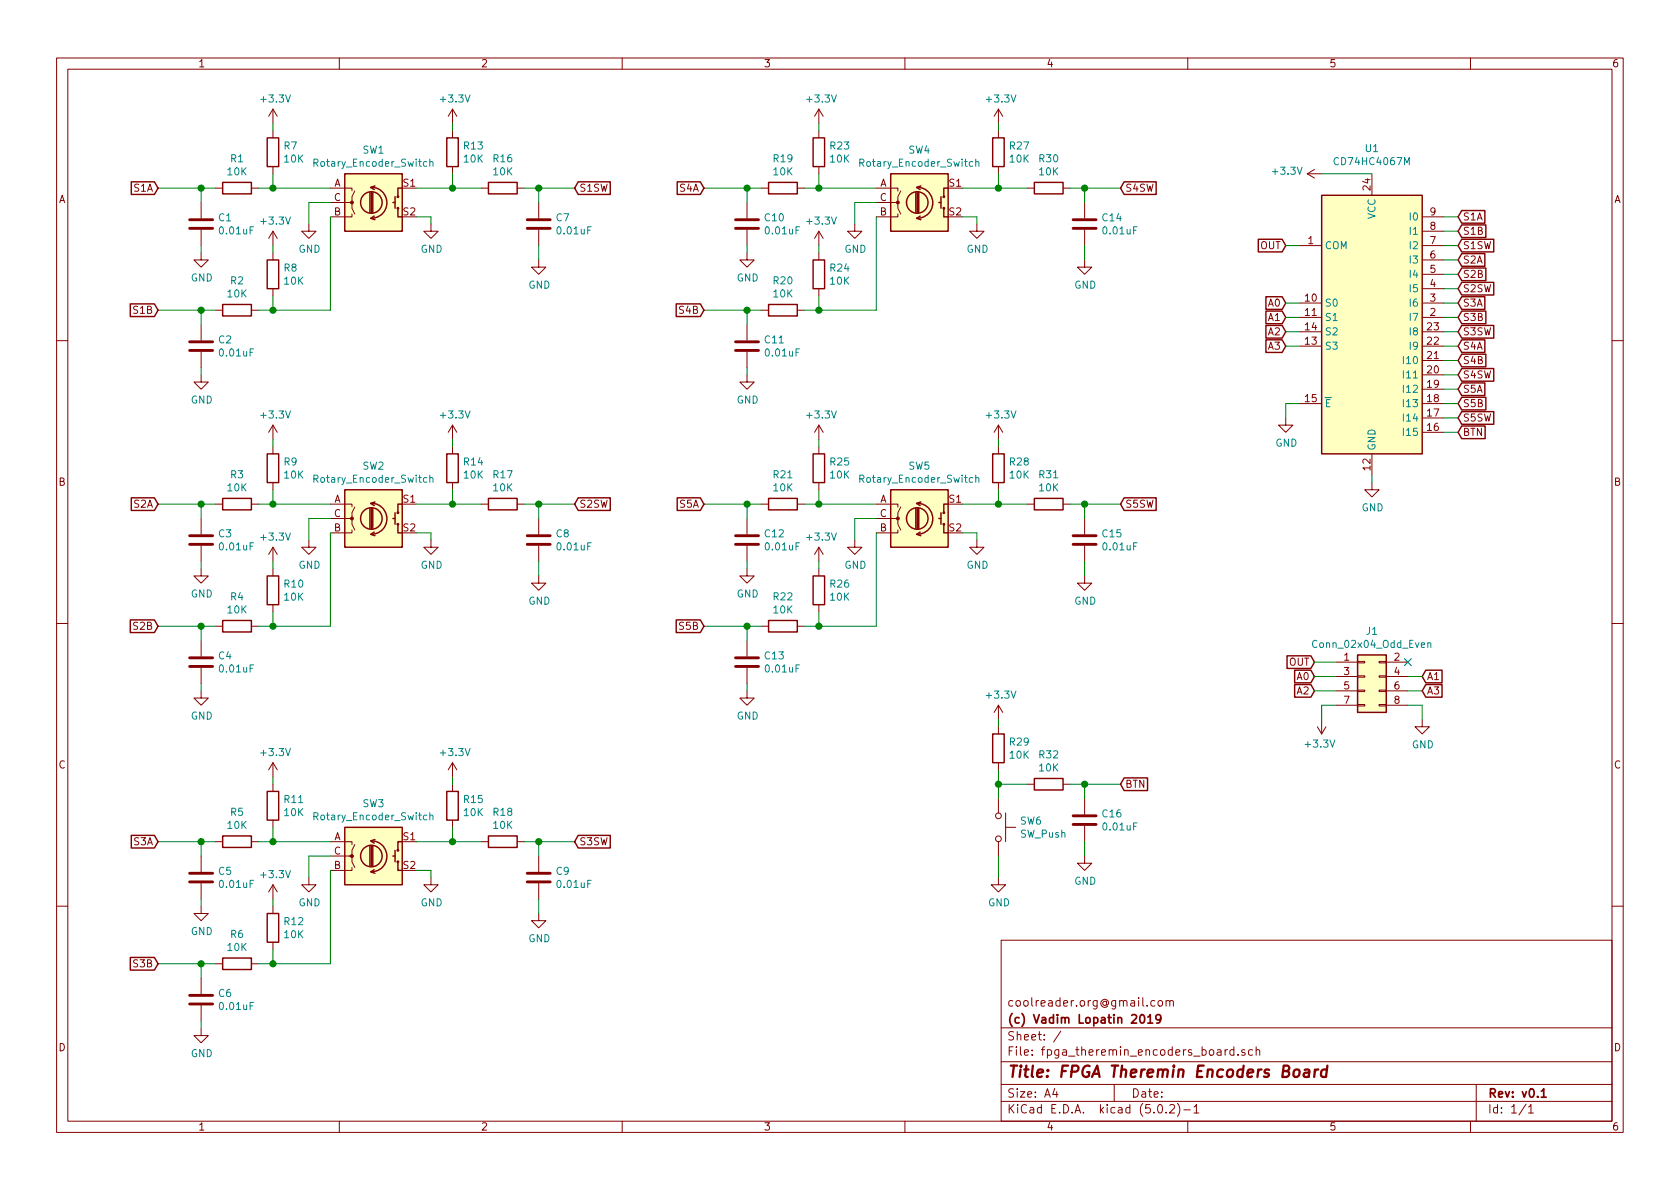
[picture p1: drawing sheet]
<svg xmlns="http://www.w3.org/2000/svg" width="297mm" height="210mm" viewBox="0 0 297 210" stroke-linecap="round" stroke-linejoin="round" font-family="sans-serif">
<g fill="none" stroke="#840000" stroke-width=".18">
<path d="M10 10.3h277v189.9h-277zM12 12.2h273v186.1h-273zM48.3 19.3v2.5M48.3 19.3l-.8 1.3M48.3 19.3l.7 1.3M60 10.3v1.9M80 19.3v2.5M80 19.3l-.8 1.3M80 19.3l.8 1.3M110 10.3v1.9M144.8 19.3v2.5M144.8 19.3l-.8 1.3"/>
<path d="M144.8 19.3l.7 1.3M160 10.3v1.9M176.5 19.3v2.5M176.5 19.3l-.7 1.3M176.5 19.3l.8 1.3M210 10.3v1.9M260 10.3v1.9M35.6 35.8v2.8M38.1 33.3h1.3M44.4 33.3h1.3M48.3 23.1v1.3M48.3 29.5v1.2"/>
<path d="M54.6 39.6v1.3h1.3l-1.3 1.3-1.3-1.3h1.3M58.4 33.3h3.8v.5M58.4 35.8h3.8v1l.5 1M62.2 37.8v.5h-3.8M62.7 33.8l-.5 1v1h-.5M76.2 39.6v1.3h1.3l-1.3 1.3-1.3-1.3h1.3M80 23.1v1.3M80 29.5v1.2M85.1 33.3h1.3M91.4 33.3h1.3M95.2 35.8v2.8M132.1 35.8v2.8"/>
<path d="M134.6 33.3h1.3M141 33.3h1.2M144.8 23.1v1.3M144.8 29.5v1.2M151.1 39.6v1.3h1.3l-1.3 1.3-1.2-1.3h1.2M154.9 33.3h3.8v.5M154.9 35.8h3.8v1l.6 1M158.7 37.8v.5h-3.8M159.3 33.8l-.6 1v1h-.5M172.7 39.6v1.3h1.3l-1.3 1.3-1.3-1.3h1.3M176.5 23.1v1.3M176.5 29.5v1.2"/>
<path d="M181.6 33.3h1.3M188 33.3h1.2M191.8 35.8v2.8M231.1 30.7l1.3 .8M231.1 30.7h2.6M232.4 30l-1.3 .7M242.6 30.7v3.8M251.5 38.3h3.8M35.6 44.7v1.3h1.2l-1.2 1.2-1.3-1.2h1.3M35.6 40.6v2.8M35.6 57.4v2.8M38.1 54.9h1.3"/>
<path d="M44.4 54.9h1.3M48.3 40.9v2.5M48.3 44.7v1.3M48.3 51v1.3M48.3 40.9l-.8 1.3M48.3 40.9l.7 1.3M95.2 46v1.2h1.3l-1.3 1.3-1.2-1.3h1.2M95.2 40.6v2.8M132.1 44.7v1.3h1.2l-1.2 1.2-1.3-1.2h1.3M132.1 40.6v2.8M132.1 57.4v2.8M134.6 54.9h1.3"/>
<path d="M141 54.9h1.2M144.8 40.9v2.5M144.8 44.7v1.3M144.8 51v1.3M144.8 40.9l-.8 1.3M144.8 40.9l.7 1.3M191.8 46v1.2h1.2l-1.2 1.3-1.3-1.3h1.3M191.8 40.6v2.8M229.9 43.4h3.8M229.9 53.6h3.8M229.9 56.1h3.8M229.9 58.7h3.8"/>
<path d="M251.5 43.4h3.8M251.5 53.6h3.8M251.5 56.1h3.8M251.5 58.7h3.8M251.5 51h3.8M251.5 48.5h3.8M251.5 46h3.8M251.5 40.9h3.8M10 60.2h2M35.6 66.3v1.3h1.2l-1.2 1.2-1.3-1.2h1.3M35.6 62.2v2.8M48.3 75.2v2.5"/>
<path d="M48.3 79v1.3M48.3 75.2l-.8 1.2M48.3 75.2l.7 1.2M80 75.2v2.5M80 79v1.3M80 75.2l-.8 1.2M80 75.2l.8 1.2M132.1 66.3v1.3h1.2l-1.2 1.2-1.3-1.2h1.3M132.1 62.2v2.8M144.8 75.2v2.5M144.8 79v1.3M144.8 75.2l-.8 1.2"/>
<path d="M144.8 75.2l.7 1.2M176.5 75.2v2.5M176.5 79v1.3M176.5 75.2l-.7 1.2M176.5 75.2l.8 1.2M227.3 73.9v1.3h1.3l-1.3 1.2-1.2-1.2h1.2M229.9 61.2h3.8M229.9 71.4h3.8M251.5 61.2h3.8M251.5 71.4h3.8M251.5 76.4h3.8M251.5 73.9h3.8"/>
<path d="M251.5 68.8h3.8M251.5 66.3h3.8M251.5 63.7h3.8M285 60.2h2M35.6 91.7v2.8M35.6 96.5v2.8M38.1 89.1h1.3M44.4 89.1h1.3M48.3 85.3v1.3M48.3 96.8v2.5M48.3 96.8l-.8 1.2M48.3 96.8l.7 1.2"/>
<path d="M54.6 95.5v1.3h1.3l-1.3 1.2-1.3-1.2h1.3M58.4 89.1h3.8v.6M58.4 91.7h3.8v1l.5 1M62.2 93.7v.5h-3.8M62.7 89.7l-.5 1v1h-.5M76.2 95.5v1.3h1.3l-1.3 1.2-1.3-1.2h1.3M80 85.3v1.3M85.1 89.1h1.3M91.4 89.1h1.3M95.2 91.7v2.8M95.2 96.5v2.8M132.1 91.7v2.8"/>
<path d="M132.1 96.5v2.8M134.6 89.1h1.3M141 89.1h1.2M144.8 85.3v1.3M144.8 96.8v2.5M144.8 96.8l-.8 1.2M144.8 96.8l.7 1.2M151.1 95.5v1.3h1.3l-1.3 1.2-1.2-1.2h1.2M154.9 89.1h3.8v.6M154.9 91.7h3.8v1l.6 1M158.7 93.7v.5h-3.8M159.3 89.7l-.6 1v1h-.5"/>
<path d="M172.7 95.5v1.3h1.3l-1.3 1.2-1.3-1.2h1.3M176.5 85.3v1.3M181.6 89.1h1.3M188 89.1h1.2M191.8 91.7v2.8M191.8 96.5v2.8M242.6 85.3v1.3h1.2l-1.2 1.3-1.3-1.3h1.3M242.6 80.3v3.8M10 110.3h2M35.6 100.6v1.2h1.2l-1.2 1.3-1.3-1.3h1.3M35.6 113.3v2.8M35.6 118.1v2.8"/>
<path d="M38.1 110.7h1.3M44.4 110.7h1.3M48.3 100.6v1.2M48.3 106.9v1.3M95.2 101.8v1.3h1.3l-1.3 1.3-1.2-1.3h1.2M132.1 100.6v1.2h1.2l-1.2 1.3-1.3-1.3h1.3M132.1 113.3v2.8M132.1 118.1v2.8M134.6 110.7h1.3M141 110.7h1.2M144.8 100.6v1.2M144.8 106.9v1.3"/>
<path d="M191.8 101.8v1.3h1.2l-1.2 1.3-1.3-1.3h1.3M236.2 117.1h3.8M236.2 119.6h3.8M240 119.5h1.3v.3h-1.3zM240 117h1.3v.2h-1.3zM243.8 119.5h1.3v.3h-1.3zM243.8 117h1.3v.2h-1.3zM245.1 117.1h3.8M245.1 119.6h3.8M285 110.3h2M35.6 122.2v1.2h1.2l-1.2 1.3-1.3-1.3h1.3M48.3 134.9v2.5"/>
<path d="M48.3 138.7v1.2M48.3 134.9l-.8 1.2M48.3 134.9l.7 1.2M80 134.9v2.5M80 138.7v1.2M80 134.9l-.8 1.2M80 134.9l.8 1.2M132.1 122.2v1.2h1.2l-1.2 1.3-1.3-1.3h1.3M176.5 124.7v2.5M176.5 128.5v1.3M176.5 134.9v1.2M176.5 124.7l-.7 1.3"/>
<path d="M176.5 124.7l.8 1.3M181.6 138.7h1.3M188 138.7h1.2M232.9 128.5l.8 1.3M233.7 127.2v2.6M234.4 128.5l-.7 1.3M236.2 122.2h3.8M236.2 124.7h3.8M240 124.6h1.3v.2h-1.3zM240 122h1.3v.3h-1.3zM243.8 124.6h1.3v.2h-1.3zM243.8 122h1.3v.3h-1.3z"/>
<path d="M245.1 122.2h3.8M245.1 124.7h3.8M251.5 127.2v1.3h1.2l-1.2 1.3-1.3-1.3h1.3M35.6 151.4v2.8M35.6 156.2v2.8M38.1 148.8h1.3M44.4 148.8h1.3M48.3 145v1.3M48.3 156.5v2.5M48.3 156.5l-.8 1.2M48.3 156.5l.7 1.2M54.6 155.2v1.3h1.3l-1.3 1.2-1.3-1.2h1.3"/>
<path d="M58.4 148.8h3.8v.5M58.4 151.4h3.8v1l.5 1M62.2 153.4v.5h-3.8M62.7 149.3l-.5 1.1v1h-.5M76.2 155.2v1.3h1.3l-1.3 1.2-1.3-1.2h1.3M80 145v1.3M85.1 148.8h1.3M91.4 148.8h1.3M95.2 151.4v2.8M95.2 156.2v2.8M176.5 155.2v1.3h1.3l-1.3 1.2-1.2-1.2h1.2M176.5 141.2v2.6"/>
<path d="M176.5 148.8v2.6M177.8 146.3h1.8M177.8 143.8v5M191.8 151.4v1.2h1.2l-1.2 1.3-1.3-1.3h1.3M191.8 141.2v2.8M191.8 146v2.8M10 160.2h2M35.6 160.3v1.2h1.2l-1.2 1.3-1.3-1.3h1.3M35.6 173v2.8M35.6 177.8v2.8M38.1 170.4h1.3M44.4 170.4h1.3"/>
<path d="M48.3 160.3v1.2M48.3 166.6v1.3M95.2 161.5v1.3h1.3l-1.3 1.3-1.2-1.3h1.2M177 166.3h108v32h-108zM204.2 177l-.4-.1-.3 .3 .1 .6h.6M204.8 177.1l.3-.2 .4 .2v.5l-.1 .2-.3 .1-.3-.1zM206.2 177.1v-.1a.37 .37 0 0 1 .6 .1v.8M206.2 176.9v1M206.8 177.1l.2-.2 .4 .1 .1 .9M285 160.2h2M35.6 181.9v1.2h1.2l-1.2 1.3-1.3-1.3h1.3M60 198.3v1.9"/>
<path d="M110 198.3v1.9M160 198.3v1.9M177 194.8h108M177 191.8h108M177 187.8h108M177 181.8h108M186.5 192.5l-.4 1h1M186.8 193v1M187.6 182.3l-1.3 2M197 191.8v3M204.8 195.5l.4-.2a.94 .94 0 0 1 0 1.5 .79 .79 0 0 1-.4-1.3zM206.2 196.7v.1"/>
<path d="M206.8 195.5l.2-.2h.4l.2 .2 .1 .3-.1 .2-.8 .8h.9M208.2 195.1a1.71 1.71 0 0 1 0 2.3M209.3 196.3h1.2M210 198.3v1.9M211.1 195.8l.4-.5v1.5M211.1 196.8h.9M216.6 185.6v1M217 185.6l-.3 .1-.1 .2M218.2 185.7l-.4-.1-.4 .3 .1 .6 .3 .1 .4-.1M218.2 185.1v1.5M218.9 186.5v.1M220.1 185.7l-.4-.1-.2 .2 .1 .2 .5 .2v.3h-.6"/>
<path d="M221.5 185.7l-.5-.1-.2 .3v.6l.2 .1 .5-.1M222.1 185.7l.2-.1 .4 .1v.9M222.1 185.1v1.5M260 198.3v1.9M261 191.8v6.5M269.8 195.2l-1.2 2M270.3 195.8l.4-.5v1.5M270.3 196.8h.8"/>
<circle cx="176.5" cy="148.3" r=".51"/>
<circle cx="176.5" cy="144.3" r=".51"/>
</g>
<path d="M201.7 179.5l.2-.1a.8 .8 0 0 1 .5 .8 .8 .8 0 0 1-.5 .7 1 1 0 0 1-.2-1.4zM202.9 179.9l.5-.5v1.5M202.9 180.9h.9M205.2 180.1l-.2 .3-.5-.1-.1-.2v-.4l.1-.2 .5-.1 .2 .2a1.19 1.19 0 0 1-.2 1.2l-.5 .1M272.5 193l.4-.5v1.5M272.5 194h.9" fill="none" stroke="#840000" stroke-width=".3"/>
<path d="M230.7 189.2h.7v1.2M231.5 189.6l-.7 .1a.4 .4 0 0 0-.3 .3 .4 .4 0 0 0 .2 .4l.7-.1M232.5 189.1l-.1 1.3M233.1 189.1a.55 .55 0 0 0-.6 .4M234.6 189.2a.68 .68 0 0 0-1 .3v.8l.3 .1 .6-.1M234.7 188.4l-.3 2" fill="none" stroke="#840000" stroke-width=".41"/>
<g fill="#ffffc2" stroke="#ffffc2" stroke-width=".18">
<path d="M233.7 34.5h17.8v45.8h-17.8z"/>
<path d="M61 30.7h10.1v10.2h-10.1z"/>
<path d="M61 86.6h10.1v10.2h-10.1z"/>
<path d="M61 146.3h10.1v10.2h-10.1z"/>
<path d="M157.5 30.7h10.1v10.2h-10.1z"/>
<path d="M157.5 86.6h10.1v10.2h-10.1z"/>
<path d="M240 115.8h5.1v10.2h-5.1z"/>
</g>
<g fill="none" stroke="#840000" stroke-width=".25">
<path d="M23.2 32.2h4.1l.6 1.1-.6 1.1h-4.1zM39.4 32.3h5v2h-5zM47.2 24.4h2.1v5.1h-2.1zM61 30.7h10.1v10.2h-10.1zM65.4 34v3.6M65.7 33.1a2.74 2.74 0 0 1 2.7 2.8 2.74 2.74 0 0 1-2.7 2.7M65.7 34v3.6M65.9 34v3.6M66.2 38.2l-.7 .4 .8 .3M66.3 32.9l-.8 .2 .7 .4M69.5 35.8h.3M69.8 34.8v2"/>
<path d="M70.4 36.8v1.5h.7M71.1 33.3h-.7v1.5M79 24.4h2v5.1h-2zM86.4 32.3h5v2h-5zM102.2 32.2h5.7v2.2h-5.7l-.6-1.1zM119.7 32.2h4.1l.7 1.1-.7 1.1h-4.1zM135.9 32.3h5.1v2h-5.1zM143.8 24.4h2v5.1h-2zM157.5 30.7h10.1v10.2h-10.1zM161.9 34v3.6M162.2 33.1a2.74 2.74 0 0 1 2.7 2.8 2.74 2.74 0 0 1-2.7 2.7M162.2 34v3.6"/>
<path d="M162.4 34v3.6M162.7 38.2l-.6 .4 .7 .3M162.8 32.9l-.7 .2 .6 .4M166 35.8h.4M166.4 34.8v2M166.9 36.8v1.5h.7M167.6 33.3h-.7v1.5M175.5 24.4h2v5.1h-2zM182.9 32.3h5.1v2h-5.1zM198.8 32.2h5.6v2.2h-5.6l-.7-1.1zM233.7 34.5h17.8v45.8h-17.8zM258.4 37.2h4.1v2.3h-4.1l-.6-1.2z"/>
<path d="M258.4 39.8h4.3v2.2h-4.3l-.6-1.1zM23 53.7h4.3l.6 1.2-.6 1.1h-4.3zM39.4 53.8h5v2.1h-5zM47.2 46h2.1v5h-2.1zM119.6 53.7h4.2l.7 1.2-.7 1.1h-4.2zM135.9 53.8h5.1v2.1h-5.1zM143.8 46h2v5h-2zM222.5 42.3h4.2l.6 1.1-.6 1.1h-4.2zM223.8 52.5h2.9l.6 1.1-.6 1.1h-2.9zM223.8 55h2.9l.6 1.1-.6 1.1h-2.9zM223.8 57.6h2.9l.6 1.1-.6 1.1h-2.9zM258.4 42.3h5.7v2.2h-5.7l-.6-1.1z"/>
<path d="M258.4 44.9h4.1v2.2h-4.1l-.6-1.1zM258.4 47.4h4.3v2.2h-4.3l-.6-1.1zM258.4 49.9h5.7v2.3h-5.7l-.6-1.2zM258.4 52.5h4.1v2.2h-4.1l-.6-1.1zM258.4 55h4.3v2.2h-4.3l-.6-1.1zM258.4 57.6h5.7v2.2h-5.7l-.6-1.1zM223.8 60.1h2.9l.6 1.1-.6 1.1h-2.9zM258.4 60.1h4.1v2.2h-4.1l-.6-1.1zM258.4 62.6h4.3v2.3h-4.3l-.6-1.2zM258.4 65.2h5.7v2.2h-5.7l-.6-1.1zM258.4 67.7h4.1v2.2h-4.1l-.6-1.1zM258.4 70.3h4.3v2.2h-4.3l-.6-1.1z"/>
<path d="M258.4 72.8h5.7v2.2h-5.7l-.6-1.1zM258.4 75.3h4.2v2.3h-4.2l-.6-1.2zM23.2 88h4.1l.6 1.1-.6 1.2h-4.1zM39.4 88.1h5v2.1h-5zM47.2 80.3h2.1v5h-2.1zM61 86.6h10.1v10.2h-10.1zM65.4 89.9v3.6M65.7 89a2.74 2.74 0 0 1 2.7 2.7 2.74 2.74 0 0 1-2.7 2.8M65.7 89.9v3.6M65.9 89.9v3.6M66.2 94.1l-.7 .4 .8 .2M66.3 88.8l-.8 .2 .7 .4"/>
<path d="M69.5 91.7h.3M69.8 90.7v2M70.4 92.7v1.5h.7M71.1 89.1h-.7v1.6M79 80.3h2v5h-2zM86.4 88.1h5v2.1h-5zM102.2 88h5.7v2.3h-5.7l-.6-1.2zM119.7 88h4.1l.7 1.1-.7 1.2h-4.1zM135.9 88.1h5.1v2.1h-5.1zM143.8 80.3h2v5h-2zM157.5 86.6h10.1v10.2h-10.1zM161.9 89.9v3.6"/>
<path d="M162.2 89a2.74 2.74 0 0 1 2.7 2.7 2.74 2.74 0 0 1-2.7 2.8M162.2 89.9v3.6M162.4 89.9v3.6M162.7 94.1l-.6 .4 .7 .2M162.8 88.8l-.7 .2 .6 .4M166 91.7h.4M166.4 90.7v2M166.9 92.7v1.5h.7M167.6 89.1h-.7v1.6M175.5 80.3h2v5h-2zM182.9 88.1h5.1v2.1h-5.1zM198.8 88h5.6v2.3h-5.6l-.7-1.2z"/>
<path d="M23 109.6h4.3l.6 1.1-.6 1.2h-4.3zM39.4 109.7h5v2.1h-5zM47.2 101.8h2.1v5.1h-2.1zM119.6 109.6h4.2l.7 1.1-.7 1.2h-4.2zM135.9 109.7h5.1v2.1h-5.1zM143.8 101.8h2v5.1h-2zM227.6 116h4.2l.6 1.1-.6 1.1h-4.2zM228.9 118.5h2.9l.6 1.1-.6 1.1h-2.9zM240 115.8h5.1v10.2h-5.1zM252.1 118.5h2.9v2.2h-2.9l-.6-1.1zM47.2 139.9h2.1v5.1h-2.1zM79 139.9h2v5.1h-2z"/>
<path d="M175.5 129.8h2v5.1h-2zM182.9 137.7h5.1v2h-5.1zM198.8 137.6h4.1v2.2h-4.1l-.7-1.1zM228.9 121.1h2.9l.6 1.1-.6 1.1h-2.9zM252.1 121.1h2.9v2.2h-2.9l-.6-1.1zM23.2 147.7h4.1l.6 1.1-.6 1.2h-4.1zM39.4 147.8h5v2.1h-5zM61 146.3h10.1v10.2h-10.1zM65.4 149.6v3.6M65.7 148.7a2.74 2.74 0 0 1 2.7 2.7 2.74 2.74 0 0 1-2.7 2.8M65.7 149.6v3.6M65.9 149.6v3.6"/>
<path d="M66.2 153.8l-.7 .4 .8 .2M66.3 148.5l-.8 .2 .7 .4M69.5 151.4h.3M69.8 150.4v2M70.4 152.4v1.5h.7M71.1 148.8h-.7v1.6M86.4 147.8h5v2.1h-5zM102.2 147.7h5.7v2.3h-5.7l-.6-1.2zM23 169.3h4.3l.6 1.1-.6 1.1h-4.3zM39.4 169.4h5v2h-5zM47.2 161.5h2.1v5.1h-2.1z"/>
<circle cx="65.7" cy="35.8" r="1.9"/>
<circle cx="70.4" cy="34.8" r=".13"/>
<circle cx="70.4" cy="36.8" r=".13"/>
<circle cx="162.2" cy="35.8" r="1.9"/>
<circle cx="166.9" cy="36.8" r=".13"/>
<circle cx="166.9" cy="34.8" r=".13"/>
<circle cx="65.7" cy="91.7" r="1.9"/>
<circle cx="70.4" cy="90.7" r=".13"/>
<circle cx="70.4" cy="92.7" r=".13"/>
<circle cx="162.2" cy="91.7" r="1.9"/>
<circle cx="166.9" cy="92.7" r=".13"/>
<circle cx="166.9" cy="90.7" r=".13"/>
<circle cx="65.7" cy="151.4" r="1.9"/>
<circle cx="70.4" cy="150.4" r=".13"/>
<circle cx="70.4" cy="152.4" r=".13"/>
</g>
<g fill="#840000" stroke="#840000" stroke-width=".18">
<circle cx="62.2" cy="35.8" r=".25"/>
<circle cx="62.2" cy="91.7" r=".25"/>
<circle cx="62.2" cy="151.4" r=".25"/>
<circle cx="158.7" cy="35.8" r=".25"/>
<circle cx="158.7" cy="91.7" r=".25"/>
</g>
<g fill="none" stroke="#008484" stroke-width=".18">
<path d="M75.5 28.6h-.4l-.2 .2 .1 .6h.5M76 28.7l.2-.1h.3l.1 .8M76 28.1v1.3M172 28.6h-.4l-.2 .2 .1 .6h.5M172.5 28.7l.2-.1h.3l.1 .8M172.5 28.1v1.3M75.5 84.5l-.4-.1-.2 .3 .1 .5h.5M76 84.6l.2-.2 .3 .1 .1 .8M76 84v1.3M172 84.5l-.4-.1-.2 .3 .1 .5h.5M172.5 84.6l.2-.2 .3 .1 .1 .8M172.5 84v1.3"/>
<path d="M252.5 113.8l.1-.1h.3l.1 .8M252.5 113.7v.8M75.5 144.2l-.4-.1-.2 .3 .1 .5h.5M76 144.3l.2-.2 .3 .1 .1 .8M76 143.7v1.3"/>
</g>
<g fill="none" stroke="#840000" stroke-width=".51">
<path d="M33.5 38.9h4.1M93.2 38.9h4.1M130 38.9h4.1M189.7 38.9h4.1M33.5 40.4h4.1M93.2 40.4h4.1M130 40.4h4.1M189.7 40.4h4.1M33.5 62h4.1M33.5 60.4h4.1M130 62h4.1M130 60.4h4.1"/>
<path d="M33.5 96.3h4.1M33.5 94.7h4.1M93.2 96.3h4.1M93.2 94.7h4.1M130 96.3h4.1M130 94.7h4.1M189.7 96.3h4.1M189.7 94.7h4.1M33.5 117.9h4.1M33.5 116.3h4.1M130 117.9h4.1M130 116.3h4.1"/>
<path d="M33.5 156h4.1M33.5 154.4h4.1M93.2 156h4.1M93.2 154.4h4.1M189.7 145.8h4.1M189.7 144.3h4.1M33.5 177.5h4.1M33.5 176h4.1"/>
</g>
<g fill="none" stroke="#008400" stroke-width=".18">
<path d="M27.9 33.3h10.2M35.6 33.3v2.5M45.7 33.3h12.7M48.3 21.8v1.3M48.3 30.7v2.6M58.4 38.3v16.6h-12.7M58.4 35.8h-3.8v3.8M73.7 33.3h11.4M73.7 38.3h2.5v1.3M80 21.8v1.3M80 30.7v2.6M92.7 33.3h8.9"/>
<path d="M95.2 33.3v2.5M124.5 33.3h10.1M132.1 33.3v2.5M142.2 33.3h12.7M144.8 21.8v1.3M144.8 30.7v2.6M154.9 38.3v16.6h-12.7M154.9 35.8h-3.8v3.8M170.2 33.3h11.4M170.2 38.3h2.5v1.3M176.5 21.8v1.3M176.5 30.7v2.6"/>
<path d="M189.2 33.3h8.9M191.8 33.3v2.5M233.7 30.7h8.9M255.3 38.3h2.5M27.9 54.9h10.2M35.6 43.4v1.3M35.6 54.9v2.5M48.3 43.4v1.3M48.3 52.3v2.6M95.2 43.4v2.6M124.5 54.9h10.1M132.1 43.4v1.3"/>
<path d="M132.1 54.9v2.5M144.8 43.4v1.3M144.8 52.3v2.6M191.8 43.4v2.6M227.3 43.4h2.6M227.3 53.6h2.6M227.3 56.1h2.6M227.3 58.7h2.6M255.3 40.9h2.5M255.3 43.4h2.5M255.3 46h2.5M255.3 48.5h2.5"/>
<path d="M255.3 51h2.5M255.3 53.6h2.5M255.3 56.1h2.5M255.3 58.7h2.5M35.6 65v1.3M48.3 77.7v1.3M80 77.7v1.3M132.1 65v1.3M144.8 77.7v1.3M176.5 77.7v1.3M227.3 61.2h2.6M229.9 71.4h-2.6v2.5"/>
<path d="M255.3 61.2h2.5M255.3 63.7h2.5M255.3 66.3h2.5M255.3 68.8h2.5M255.3 71.4h2.5M255.3 73.9h2.5M255.3 76.4h2.5M27.9 89.1h10.2M35.6 89.1v2.6M35.6 99.3v1.3M45.7 89.1h12.7M48.3 86.6v2.5"/>
<path d="M48.3 99.3v1.3M58.4 91.7h-3.8v3.8M58.4 94.2v16.5h-12.7M73.7 94.2h2.5v1.3M73.7 89.1h11.4M80 86.6v2.5M92.7 89.1h8.9M95.2 89.1v2.6M95.2 99.3v2.5M124.5 89.1h10.1M132.1 89.1v2.6M132.1 99.3v1.3"/>
<path d="M142.2 89.1h12.7M144.8 86.6v2.5M144.8 99.3v1.3M154.9 94.2v16.5h-12.7M154.9 91.7h-3.8v3.8M170.2 89.1h11.4M170.2 94.2h2.5v1.3M176.5 86.6v2.5M189.2 89.1h8.9M191.8 89.1v2.6M191.8 99.3v2.5M242.6 84.1v1.2"/>
<path d="M27.9 110.7h10.2M35.6 110.7v2.6M48.3 108.2v2.5M124.5 110.7h10.1M132.1 110.7v2.6M144.8 108.2v2.5M232.4 117.1h3.8M232.4 119.6h3.8M248.9 119.6h2.6M35.6 120.9v1.3M48.3 137.4v1.3M80 137.4v1.3"/>
<path d="M132.1 120.9v1.3M176.5 127.2v1.3M176.5 136.1v5.1M176.5 138.7h5.1M189.2 138.7h8.9M191.8 138.7v2.5M232.4 122.2h3.8M236.2 124.7h-2.5v2.5M248.9 124.7h2.6v2.5M248.9 122.2h2.6M27.9 148.8h10.2M35.6 148.8v2.6"/>
<path d="M35.6 159v1.3M45.7 148.8h12.7M48.3 146.3v2.5M48.3 159v1.3M58.4 151.4h-3.8v3.8M58.4 153.9v16.5h-12.7M73.7 153.9h2.5v1.3M73.7 148.8h11.4M80 146.3v2.5M92.7 148.8h8.9M95.2 148.8v2.6M95.2 159v2.5"/>
<path d="M176.5 151.4v3.8M191.8 148.8v2.6M27.9 170.4h10.2M35.6 170.4v2.6M48.3 167.9v2.5M35.6 180.6v1.3"/>
</g>
<g fill="#008400" stroke="#008400" stroke-width=".25">
<circle cx="48.3" cy="33.3" r=".51"/>
<circle cx="48.3" cy="54.9" r=".51"/>
<circle cx="35.6" cy="33.3" r=".51"/>
<circle cx="35.6" cy="54.9" r=".51"/>
<circle cx="95.3" cy="33.3" r=".51"/>
<circle cx="80" cy="33.3" r=".51"/>
<circle cx="48.3" cy="89.1" r=".51"/>
<circle cx="48.3" cy="110.7" r=".51"/>
<circle cx="35.6" cy="89.1" r=".51"/>
<circle cx="35.6" cy="110.7" r=".51"/>
<circle cx="95.3" cy="89.1" r=".51"/>
<circle cx="80" cy="89.1" r=".51"/>
<circle cx="48.3" cy="148.8" r=".51"/>
<circle cx="48.3" cy="170.4" r=".51"/>
<circle cx="35.6" cy="148.8" r=".51"/>
<circle cx="35.6" cy="170.4" r=".51"/>
<circle cx="95.3" cy="148.8" r=".51"/>
<circle cx="80" cy="148.8" r=".51"/>
<circle cx="144.8" cy="33.3" r=".51"/>
<circle cx="144.8" cy="54.9" r=".51"/>
<circle cx="132.1" cy="33.3" r=".51"/>
<circle cx="132.1" cy="54.9" r=".51"/>
<circle cx="191.8" cy="33.3" r=".51"/>
<circle cx="176.5" cy="33.3" r=".51"/>
<circle cx="144.8" cy="89.1" r=".51"/>
<circle cx="144.8" cy="110.7" r=".51"/>
<circle cx="132.1" cy="89.1" r=".51"/>
<circle cx="132.1" cy="110.7" r=".51"/>
<circle cx="191.8" cy="89.1" r=".51"/>
<circle cx="176.5" cy="89.1" r=".51"/>
<circle cx="191.8" cy="138.7" r=".51"/>
<circle cx="176.5" cy="138.7" r=".51"/>
</g>
<path d="M248.3 116.5l1.2 1.2M249.5 116.5l-1.2 1.2" fill="none" stroke="#000084" stroke-width=".18"/>
<text font-size="2.8" fill="#840000" x="178" y="190.5">Title: FPGA Theremin Encoders Board</text>
<g font-size="2.1" fill="#840000">
<text x="178" y="178">coolreader.org@gmail.com</text>
<text x="178" y="184">Sheet: /</text>
<text x="178" y="181">(c) Vadim Lopatin 2019</text>
<text x="178" y="186.7">File: fpga_theremin_encoders_board.sch</text>
<text x="178" y="196.9">KiCad E.D.A. kicad (5.0.2)-1</text>
<text x="178" y="194.1">Size: A4</text>
<text x="200" y="194.1">Date:</text>
<text x="263" y="194.1">Rev: v0.1</text>
<text x="263" y="196.9">Id: 1/1</text>
</g>
<g font-size="1.8" fill="#840000">
<text x="35" y="11.9">1</text>
<text x="85" y="11.9">2</text>
<text x="135" y="11.9">3</text>
<text x="185" y="11.9">4</text>
<text x="235" y="11.9">5</text>
<text x="285" y="11.9">6</text>
<text x="10.4" y="35.9">A</text>
<text x="23.7" y="33.9">S1A</text>
<text x="59.1" y="33">A</text>
<text x="59.1" y="35.6">C</text>
<text x="71.3" y="33">S1</text>
<text x="102.4" y="33.9">S1SW</text>
<text x="120.2" y="33.9">S4A</text>
<text x="155.6" y="33">A</text>
<text x="155.6" y="35.6">C</text>
<text x="167.8" y="33">S1</text>
<text x="198.9" y="33.9">S4SW</text>
<text x="242.3" y="33.6" transform="rotate(-90 242.3 33.6)">24</text>
<text x="285.4" y="35.9">A</text>
<text x="59.1" y="38.1">B</text>
<text x="71.3" y="38.1">S2</text>
<text x="155.6" y="38.1">B</text>
<text x="167.8" y="38.1">S2</text>
<text x="252.9" y="40.6">8</text>
<text x="252.9" y="38.1">9</text>
<text x="258.6" y="39">S1A</text>
<text x="258.6" y="41.5">S1B</text>
<text x="222.8" y="44.1">OUT</text>
<text x="231.3" y="43.2">1</text>
<text x="252.9" y="45.7">6</text>
<text x="252.9" y="43.2">7</text>
<text x="258.6" y="44.1">S1SW</text>
<text x="258.6" y="46.6">S2A</text>
<text x="230.8" y="53.3">10</text>
<text x="252.9" y="53.3">3</text>
<text x="252.9" y="50.8">4</text>
<text x="252.9" y="48.3">5</text>
<text x="258.6" y="49.1">S2B</text>
<text x="258.6" y="51.7">S2SW</text>
<text x="23.7" y="55.5">S1B</text>
<text x="120.2" y="55.5">S4B</text>
<text x="224.3" y="54.2">A0</text>
<text x="224.3" y="56.8">A1</text>
<text x="224.3" y="59.3">A2</text>
<text x="230.8" y="55.9">11</text>
<text x="230.8" y="58.4">14</text>
<text x="252.4" y="58.4">23</text>
<text x="252.9" y="55.9">2</text>
<text x="258.6" y="54.2">S3A</text>
<text x="258.6" y="56.8">S3B</text>
<text x="258.6" y="59.3">S3SW</text>
<text x="224.3" y="61.8">A3</text>
<text x="230.8" y="61">13</text>
<text x="252.4" y="63.5">21</text>
<text x="252.4" y="61">22</text>
<text x="258.6" y="61.8">S4A</text>
<text x="258.6" y="64.4">S4B</text>
<text x="230.8" y="71.1">15</text>
<text x="252.4" y="71.1">18</text>
<text x="252.4" y="68.6">19</text>
<text x="252.4" y="66">20</text>
<text x="258.6" y="66.9">S4SW</text>
<text x="258.6" y="69.5">S5A</text>
<text x="252.4" y="76.2">16</text>
<text x="252.4" y="73.7">17</text>
<text x="258.6" y="72">S5B</text>
<text x="258.6" y="74.5">S5SW</text>
<text x="258.6" y="77.1">BTN</text>
<text x="242.3" y="83.1" transform="rotate(-90 242.3 83.1)">12</text>
<text x="10.4" y="85.9">B</text>
<text x="23.7" y="89.8">S2A</text>
<text x="59.1" y="88.9">A</text>
<text x="71.3" y="88.9">S1</text>
<text x="102.4" y="89.8">S2SW</text>
<text x="120.2" y="89.8">S5A</text>
<text x="155.6" y="88.9">A</text>
<text x="167.8" y="88.9">S1</text>
<text x="198.9" y="89.8">S5SW</text>
<text x="285.4" y="85.9">B</text>
<text x="59.1" y="94">B</text>
<text x="59.1" y="91.4">C</text>
<text x="71.3" y="94">S2</text>
<text x="155.6" y="94">B</text>
<text x="155.6" y="91.4">C</text>
<text x="167.8" y="94">S2</text>
<text x="23.7" y="111.4">S2B</text>
<text x="120.2" y="111.4">S5B</text>
<text x="227.9" y="117.7">OUT</text>
<text x="237.6" y="116.8">1</text>
<text x="237.6" y="119.4">3</text>
<text x="246.5" y="116.8">2</text>
<text x="246.5" y="119.4">4</text>
<text x="229.4" y="120.3">A0</text>
<text x="229.4" y="122.8">A2</text>
<text x="237.6" y="121.9">5</text>
<text x="237.6" y="124.5">7</text>
<text x="246.5" y="121.9">6</text>
<text x="246.5" y="124.5">8</text>
<text x="252.2" y="120.3">A1</text>
<text x="252.2" y="122.8">A3</text>
<text x="10.4" y="135.9">C</text>
<text x="285.4" y="135.9">C</text>
<text x="198.9" y="139.3">BTN</text>
<text x="23.7" y="149.5">S3A</text>
<text x="59.1" y="148.6">A</text>
<text x="71.3" y="148.6">S1</text>
<text x="102.4" y="149.5">S3SW</text>
<text x="59.1" y="153.7">B</text>
<text x="59.1" y="151.1">C</text>
<text x="71.3" y="153.7">S2</text>
<text x="23.7" y="171.1">S3B</text>
<text x="10.4" y="185.9">D</text>
<text x="285.4" y="185.9">D</text>
<text x="35" y="199.9">1</text>
<text x="85" y="199.9">2</text>
<text x="135" y="199.9">3</text>
<text x="185" y="199.9">4</text>
<text x="235" y="199.9">5</text>
<text x="285" y="199.9">6</text>
</g>
<g font-size="1.8" fill="#008484">
<text x="46.3" y="18.1">+3.3V</text>
<text x="78.1" y="18.1">+3.3V</text>
<text x="142.8" y="18.1">+3.3V</text>
<text x="174.6" y="18.1">+3.3V</text>
<text x="40.8" y="28.7">R1</text>
<text x="50.2" y="26.4">R7</text>
<text x="50.3" y="28.7">10K</text>
<text x="55.9" y="29.5">Rotary_Encoder_Switch</text>
<text x="64.1" y="27.2">SW1</text>
<text x="82.1" y="26.4">R13</text>
<text x="82.1" y="28.7">10K</text>
<text x="87.3" y="28.7">R16</text>
<text x="136.8" y="28.7">R19</text>
<text x="146.8" y="26.4">R23</text>
<text x="146.8" y="28.7">10K</text>
<text x="152.4" y="29.5">Rotary_Encoder_Switch</text>
<text x="160.7" y="27.2">SW4</text>
<text x="178.6" y="26.4">R27</text>
<text x="178.6" y="28.7">10K</text>
<text x="183.8" y="28.7">R30</text>
<text x="236.3" y="29.2">CD74HC4067M</text>
<text x="241.5" y="26.9">U1</text>
<text x="40.3" y="31">10K</text>
<text x="87.3" y="31">10K</text>
<text x="136.8" y="31">10K</text>
<text x="183.8" y="31">10K</text>
<text x="225.2" y="30.9">+3.3V</text>
<text x="38.7" y="39.1">C1</text>
<text x="39" y="41.4">0.01uF</text>
<text x="46.3" y="39.7">+3.3V</text>
<text x="98.4" y="39.1">C7</text>
<text x="98.7" y="41.4">0.01uF</text>
<text x="135.3" y="39.1">C10</text>
<text x="135.5" y="41.4">0.01uF</text>
<text x="142.8" y="39.7">+3.3V</text>
<text x="195" y="39.1">C14</text>
<text x="195.2" y="41.4">0.01uF</text>
<text x="243.2" y="38.8" transform="rotate(-90 243.2 38.8)">VCC</text>
<text x="249.5" y="41.5">I1</text>
<text x="249.5" y="39">I0</text>
<text x="52.8" y="44.7">GND</text>
<text x="74.4" y="44.7">GND</text>
<text x="149.3" y="44.7">GND</text>
<text x="170.9" y="44.7">GND</text>
<text x="234.2" y="44.1">COM</text>
<text x="249.5" y="46.6">I3</text>
<text x="249.5" y="44.1">I2</text>
<text x="33.7" y="49.8">GND</text>
<text x="40.3" y="52.6">10K</text>
<text x="40.8" y="50.3">R2</text>
<text x="50.2" y="48">R8</text>
<text x="50.3" y="50.3">10K</text>
<text x="93.4" y="51">GND</text>
<text x="130.3" y="49.8">GND</text>
<text x="136.8" y="50.3">R20</text>
<text x="136.8" y="52.6">10K</text>
<text x="146.8" y="48">R24</text>
<text x="146.8" y="50.3">10K</text>
<text x="189.9" y="51">GND</text>
<text x="249.5" y="51.7">I5</text>
<text x="249.5" y="49.1">I4</text>
<text x="234.2" y="54.2">S0</text>
<text x="234.2" y="56.8">S1</text>
<text x="234.2" y="59.3">S2</text>
<text x="249.5" y="56.8">I7</text>
<text x="249.5" y="59.3">I8</text>
<text x="249.5" y="54.2">I6</text>
<text x="38.7" y="60.7">C2</text>
<text x="39" y="63">0.01uF</text>
<text x="135.3" y="60.7">C11</text>
<text x="135.5" y="63">0.01uF</text>
<text x="234.2" y="61.8">S3</text>
<text x="248.5" y="64.4">I10</text>
<text x="249.5" y="61.8">I9</text>
<text x="33.7" y="71.4">GND</text>
<text x="130.3" y="71.4">GND</text>
<text x="248.5" y="69.5">I12</text>
<text x="248.5" y="66.9">I11</text>
<text x="46.3" y="74">+3.3V</text>
<text x="78.1" y="74">+3.3V</text>
<text x="142.8" y="74">+3.3V</text>
<text x="174.6" y="74">+3.3V</text>
<text x="234.2" y="72">E</text>
<text x="248.5" y="77.1">I15</text>
<text x="248.5" y="74.5">I14</text>
<text x="248.5" y="72">I13</text>
<text x="50.2" y="82.3">R9</text>
<text x="64.1" y="83.1">SW2</text>
<text x="82.1" y="82.3">R14</text>
<text x="146.8" y="82.3">R25</text>
<text x="160.7" y="83.1">SW5</text>
<text x="178.6" y="82.3">R28</text>
<text x="225.5" y="79">GND</text>
<text x="243.2" y="79.8" transform="rotate(-90 243.2 79.8)">GND</text>
<text x="40.3" y="86.9">10K</text>
<text x="40.8" y="84.6">R3</text>
<text x="50.3" y="84.6">10K</text>
<text x="55.9" y="85.4">Rotary_Encoder_Switch</text>
<text x="82.1" y="84.6">10K</text>
<text x="87.3" y="84.6">R17</text>
<text x="87.3" y="86.9">10K</text>
<text x="136.8" y="84.6">R21</text>
<text x="136.8" y="86.9">10K</text>
<text x="146.8" y="84.6">10K</text>
<text x="152.4" y="85.4">Rotary_Encoder_Switch</text>
<text x="178.6" y="84.6">10K</text>
<text x="183.8" y="84.6">R31</text>
<text x="183.8" y="86.9">10K</text>
<text x="38.7" y="95">C3</text>
<text x="46.3" y="95.6">+3.3V</text>
<text x="98.4" y="95">C8</text>
<text x="135.3" y="95">C12</text>
<text x="142.8" y="95.6">+3.3V</text>
<text x="195" y="95">C15</text>
<text x="240.7" y="90.4">GND</text>
<text x="39" y="97.3">0.01uF</text>
<text x="52.8" y="100.6">GND</text>
<text x="74.4" y="100.6">GND</text>
<text x="98.7" y="97.3">0.01uF</text>
<text x="135.5" y="97.3">0.01uF</text>
<text x="149.3" y="100.6">GND</text>
<text x="170.9" y="100.6">GND</text>
<text x="195.2" y="97.3">0.01uF</text>
<text x="33.7" y="105.7">GND</text>
<text x="40.8" y="106.2">R4</text>
<text x="50.3" y="103.9">R10</text>
<text x="50.3" y="106.2">10K</text>
<text x="93.4" y="106.9">GND</text>
<text x="130.3" y="105.7">GND</text>
<text x="136.8" y="106.2">R22</text>
<text x="146.8" y="103.9">R26</text>
<text x="146.8" y="106.2">10K</text>
<text x="189.9" y="106.9">GND</text>
<text x="40.3" y="108.5">10K</text>
<text x="136.8" y="108.5">10K</text>
<text x="241.6" y="112.3">J1</text>
<text x="38.7" y="116.6">C4</text>
<text x="39" y="118.9">0.01uF</text>
<text x="135.3" y="116.6">C13</text>
<text x="135.5" y="118.9">0.01uF</text>
<text x="232.5" y="114.6">Conn_02x04_Odd_Even</text>
<text x="174.6" y="123.5">+3.3V</text>
<text x="33.7" y="127.2">GND</text>
<text x="130.3" y="127.2">GND</text>
<text x="178.6" y="131.8">R29</text>
<text x="46.3" y="133.7">+3.3V</text>
<text x="78.1" y="133.7">+3.3V</text>
<text x="178.6" y="134.2">10K</text>
<text x="183.8" y="134.1">R32</text>
<text x="183.8" y="136.4">10K</text>
<text x="231" y="132.2">+3.3V</text>
<text x="249.6" y="132.3">GND</text>
<text x="50.3" y="142">R11</text>
<text x="64.1" y="142.7">SW3</text>
<text x="82.1" y="142">R15</text>
<text x="40.3" y="146.6">10K</text>
<text x="40.8" y="144.3">R5</text>
<text x="50.3" y="144.3">10K</text>
<text x="55.9" y="145.1">Rotary_Encoder_Switch</text>
<text x="82.1" y="144.3">10K</text>
<text x="87.3" y="144.3">R18</text>
<text x="87.3" y="146.6">10K</text>
<text x="180.4" y="145.8">SW6</text>
<text x="180.4" y="148.1">SW_Push</text>
<text x="195" y="144.5">C16</text>
<text x="195.2" y="146.9">0.01uF</text>
<text x="38.7" y="154.7">C5</text>
<text x="46.3" y="155.3">+3.3V</text>
<text x="98.4" y="154.7">C9</text>
<text x="39" y="157">0.01uF</text>
<text x="52.8" y="160.3">GND</text>
<text x="74.4" y="160.3">GND</text>
<text x="98.7" y="157">0.01uF</text>
<text x="174.7" y="160.3">GND</text>
<text x="189.9" y="156.5">GND</text>
<text x="33.7" y="165.3">GND</text>
<text x="40.8" y="165.9">R6</text>
<text x="50.3" y="163.6">R12</text>
<text x="50.3" y="165.9">10K</text>
<text x="93.4" y="166.6">GND</text>
<text x="40.3" y="168.2">10K</text>
<text x="38.7" y="176.3">C6</text>
<text x="39" y="178.6">0.01uF</text>
<text x="33.7" y="186.9">GND</text>
</g>
</svg>
